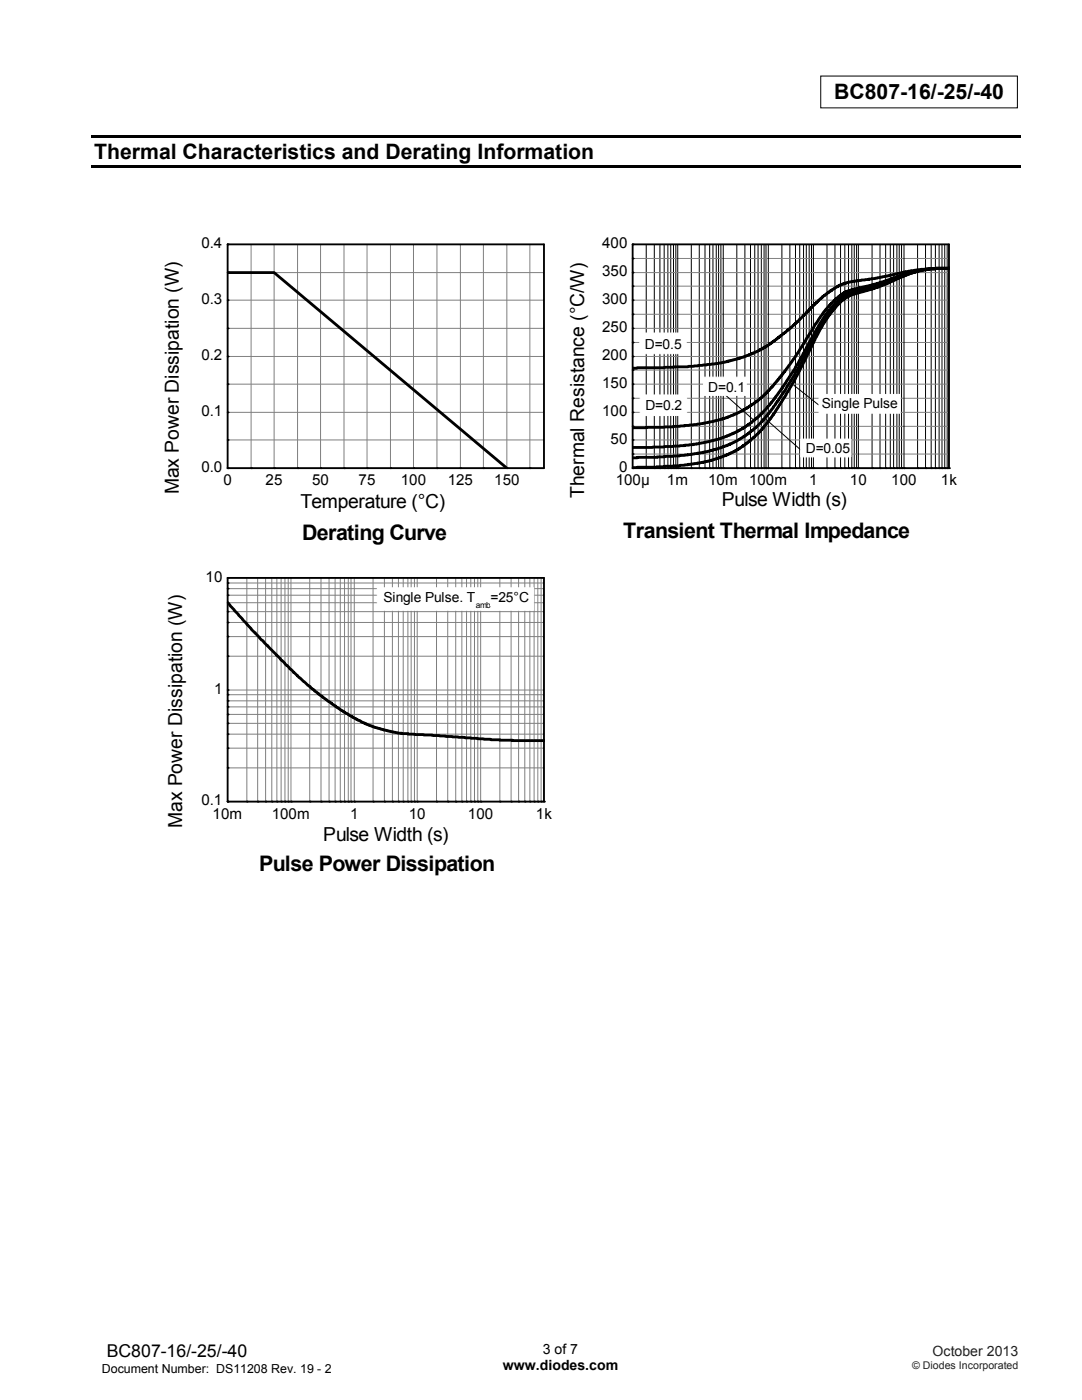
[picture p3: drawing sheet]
<svg xmlns="http://www.w3.org/2000/svg" width="216mm" height="279mm" viewBox="0 0 216 279" stroke-linecap="round" stroke-linejoin="round" font-family="sans-serif">
<g fill="none" stroke="#000" stroke-width=".2">
<path d="M163.8 15.2h39.2v6.3h-39.2zM128.9 48.8v44.6M130.6 48.8v44.6M131.7 48.8v44.6M132.5 48.8v44.6M133.3 48.8v44.6M133.8 48.8v44.6M134.4 48.8v44.6M134.9 48.8v44.6M135.2 48.8v44.6M137.9 48.8v44.6M139.5 48.8v44.6"/>
<path d="M140.7 48.8v44.6M141.6 48.8v44.6M142.3 48.8v44.6M142.9 48.8v44.6M143.4 48.8v44.6M143.8 48.8v44.6M144.3 48.8v44.6M147 48.8v44.6M148.6 48.8v44.6M149.8 48.8v44.6M150.6 48.8v44.6M151.3 48.8v44.6"/>
<path d="M151.9 48.8v44.6M152.5 48.8v44.6M152.8 48.8v44.6M153.3 48.8v44.6M156 48.8v44.6M157.6 48.8v44.6M158.7 48.8v44.6M159.6 48.8v44.6M160.3 48.8v44.6M160.9 48.8v44.6M161.5 48.8v44.6M161.9 48.8v44.6"/>
<path d="M162.3 48.8v44.6M165 48.8v44.6M166.6 48.8v44.6M167.7 48.8v44.6M168.6 48.8v44.6M169.3 48.8v44.6M170 48.8v44.6M170.5 48.8v44.6M170.9 48.8v44.6M171.3 48.8v44.6M174 48.8v44.6M175.6 48.8v44.6"/>
<path d="M176.7 48.8v44.6M177.7 48.8v44.6M178.3 48.8v44.6M179 48.8v44.6M179.4 48.8v44.6M179.9 48.8v44.6M180.4 48.8v44.6M183.1 48.8v44.6M184.7 48.8v44.6M185.8 48.8v44.6M186.6 48.8v44.6M187.4 48.8v44.6"/>
<path d="M188 48.8v44.6M188.5 48.8v44.6M189 48.8v44.6M143.5 77.7l6.7 6M158.4 76.9l4.9 3.9M152.7 83.6l7.2 6.3"/>
</g>
<g fill="#000">
<path d="M18.3 27h185.4v.5h-185.4zM18.3 33.1h185.4v.5h-185.4z"/>
<circle cx="45.4" cy="59.9" r=".19"/>
<circle cx="45.4" cy="54.4" r=".19"/>
<circle cx="45.4" cy="48.8" r=".19"/>
<circle cx="126.2" cy="59.9" r=".19"/>
<circle cx="126.2" cy="48.8" r=".19"/>
<circle cx="126.2" cy="57.1" r=".19"/>
<circle cx="126.2" cy="54.4" r=".19"/>
<circle cx="126.2" cy="51.6" r=".19"/>
<circle cx="45.4" cy="65.5" r=".19"/>
<circle cx="45.4" cy="71.1" r=".19"/>
<circle cx="45.4" cy="76.7" r=".19"/>
<circle cx="126.2" cy="76.7" r=".19"/>
<circle cx="126.2" cy="79.5" r=".19"/>
<circle cx="126.2" cy="71.1" r=".19"/>
<circle cx="126.2" cy="65.5" r=".19"/>
<circle cx="126.2" cy="73.9" r=".19"/>
<circle cx="126.2" cy="68.3" r=".19"/>
<circle cx="126.2" cy="62.7" r=".19"/>
<circle cx="45.4" cy="93.4" r=".19"/>
<circle cx="45.4" cy="87.8" r=".19"/>
<circle cx="45.4" cy="82.3" r=".19"/>
<circle cx="50.1" cy="93.4" r=".19"/>
<circle cx="54.7" cy="93.4" r=".19"/>
<circle cx="59.4" cy="93.4" r=".19"/>
<circle cx="64" cy="93.4" r=".19"/>
<circle cx="68.6" cy="93.4" r=".19"/>
<circle cx="73.2" cy="93.4" r=".19"/>
<circle cx="77.9" cy="93.4" r=".19"/>
<circle cx="82.5" cy="93.4" r=".19"/>
<circle cx="87.2" cy="93.4" r=".19"/>
<circle cx="91.9" cy="93.4" r=".19"/>
<circle cx="96.5" cy="93.4" r=".19"/>
<circle cx="101.1" cy="93.4" r=".19"/>
<circle cx="105.7" cy="93.4" r=".19"/>
<circle cx="126.2" cy="93.4" r=".19"/>
<circle cx="126.2" cy="90.6" r=".19"/>
<circle cx="126.2" cy="87.8" r=".19"/>
<circle cx="126.2" cy="85.1" r=".19"/>
<circle cx="126.2" cy="82.3" r=".19"/>
<circle cx="128.9" cy="93.4" r=".19"/>
<circle cx="130.6" cy="93.4" r=".19"/>
<circle cx="131.7" cy="93.4" r=".19"/>
<circle cx="132.5" cy="93.4" r=".19"/>
<circle cx="133.3" cy="93.4" r=".19"/>
<circle cx="133.8" cy="93.4" r=".19"/>
<circle cx="134.4" cy="93.4" r=".19"/>
<circle cx="134.9" cy="93.4" r=".19"/>
<circle cx="135.2" cy="93.4" r=".19"/>
<circle cx="137.9" cy="93.4" r=".19"/>
<circle cx="139.5" cy="93.4" r=".19"/>
<circle cx="140.7" cy="93.4" r=".19"/>
<circle cx="141.6" cy="93.4" r=".19"/>
<circle cx="142.3" cy="93.4" r=".19"/>
<circle cx="142.9" cy="93.4" r=".19"/>
<circle cx="143.4" cy="93.4" r=".19"/>
<circle cx="143.8" cy="93.4" r=".19"/>
<circle cx="144.3" cy="93.4" r=".19"/>
<circle cx="147" cy="93.4" r=".19"/>
<circle cx="148.6" cy="93.4" r=".19"/>
<circle cx="149.8" cy="93.4" r=".19"/>
<circle cx="150.6" cy="93.4" r=".19"/>
<circle cx="151.3" cy="93.4" r=".19"/>
<circle cx="151.9" cy="93.4" r=".19"/>
<circle cx="152.5" cy="93.4" r=".19"/>
<circle cx="152.8" cy="93.4" r=".19"/>
<circle cx="153.3" cy="93.4" r=".19"/>
<circle cx="156" cy="93.4" r=".19"/>
<circle cx="157.6" cy="93.4" r=".19"/>
<circle cx="158.7" cy="93.4" r=".19"/>
<circle cx="159.6" cy="93.4" r=".19"/>
<circle cx="160.3" cy="93.4" r=".19"/>
<circle cx="160.9" cy="93.4" r=".19"/>
<circle cx="161.5" cy="93.4" r=".19"/>
<circle cx="161.9" cy="93.4" r=".19"/>
<circle cx="162.3" cy="93.4" r=".19"/>
<circle cx="165" cy="93.4" r=".19"/>
<circle cx="166.6" cy="93.4" r=".19"/>
<circle cx="167.7" cy="93.4" r=".19"/>
<circle cx="168.6" cy="93.4" r=".19"/>
<circle cx="169.3" cy="93.4" r=".19"/>
<circle cx="170" cy="93.4" r=".19"/>
<circle cx="170.5" cy="93.4" r=".19"/>
<circle cx="170.9" cy="93.4" r=".19"/>
<circle cx="171.3" cy="93.4" r=".19"/>
<circle cx="174" cy="93.4" r=".19"/>
<circle cx="175.6" cy="93.4" r=".19"/>
<circle cx="176.7" cy="93.4" r=".19"/>
<circle cx="177.7" cy="93.4" r=".19"/>
<circle cx="178.3" cy="93.4" r=".19"/>
<circle cx="179" cy="93.4" r=".19"/>
<circle cx="179.4" cy="93.4" r=".19"/>
<circle cx="179.9" cy="93.4" r=".19"/>
<circle cx="180.4" cy="93.4" r=".19"/>
<circle cx="183.1" cy="93.4" r=".19"/>
<circle cx="184.7" cy="93.4" r=".19"/>
<circle cx="185.8" cy="93.4" r=".19"/>
<circle cx="186.6" cy="93.4" r=".19"/>
<circle cx="187.4" cy="93.4" r=".19"/>
<circle cx="188" cy="93.4" r=".19"/>
<circle cx="188.5" cy="93.4" r=".19"/>
<circle cx="189" cy="93.4" r=".19"/>
<circle cx="189.4" cy="93.4" r=".19"/>
</g>
<g fill="none" stroke="#808080" stroke-width=".2">
<path d="M45.4 59.9h63.1M45.4 54.4h63.1M50.1 48.8v44.6M54.7 48.8v44.6M59.4 48.8v44.6M64 48.8v44.6M68.6 48.8v44.6M73.2 48.8v44.6M77.9 48.8v44.6M82.5 48.8v44.6M87.2 48.8v44.6M91.9 48.8v44.6"/>
<path d="M96.5 48.8v44.6M101.1 48.8v44.6M105.7 48.8v44.6M126.2 54.4h63.2M126.2 59.9h63.2M126.2 57.1h63.2M126.2 51.6h63.2M45.4 71.1h63.1M45.4 76.7h63.1M45.4 65.5h63.1M126.2 76.7h63.2M126.2 65.5h63.2"/>
<path d="M126.2 71.1h63.2M126.2 79.5h63.2M126.2 73.9h63.2M126.2 68.3h63.2M126.2 62.7h63.2M45.4 82.3h63.1M45.4 87.8h63.1M126.2 87.8h63.2M126.2 82.3h63.2M126.2 90.6h63.2M126.2 85.1h63.2M45.4 118.8h63.1"/>
<path d="M45.4 117.5h63.1M45.4 116.4h63.1M49.3 115.3v44.7M51.4 115.3v44.7M53 115.3v44.7M54.2 115.3v44.7M55.2 115.3v44.7M56.1 115.3v44.7M56.9 115.3v44.7M57.5 115.3v44.7M58.1 115.3v44.7M61.8 115.3v44.7"/>
<path d="M64.1 115.3v44.7M65.7 115.3v44.7M66.9 115.3v44.7M67.9 115.3v44.7M68.7 115.3v44.7M69.5 115.3v44.7M70 115.3v44.7M70.7 115.3v44.7M74.4 115.3v44.7M76.7 115.3v44.7M78.3 115.3v44.7M79.5 115.3v44.7"/>
<path d="M80.5 115.3v44.7M81.4 115.3v44.7M82 115.3v44.7M82.7 115.3v44.7M83.2 115.3v44.7M87.1 115.3v44.7M89.3 115.3v44.7M90.9 115.3v44.7M92.2 115.3v44.7M93.1 115.3v44.7M93.9 115.3v44.7M94.7 115.3v44.7"/>
<path d="M95.3 115.3v44.7M95.9 115.3v44.7M99.7 115.3v44.7M102 115.3v44.7M103.5 115.3v44.7M104.7 115.3v44.7M105.7 115.3v44.7M106.6 115.3v44.7M107.3 115.3v44.7M108 115.3v44.7M45.4 137.7h63.1M45.4 139.9h63.1"/>
<path d="M45.4 138.6h63.1M45.4 131h63.1M45.4 127h63.1M45.4 124.2h63.1M45.4 122.1h63.1M45.4 120.3h63.1M45.4 153.2h63.1M45.4 149.3h63.1M45.4 146.5h63.1M45.4 144.4h63.1M45.4 142.6h63.1M45.4 141.1h63.1"/>
</g>
<path d="M45.4 54.4h9.3l46.4 39M189.5 53.6h-4.5l-2.5 .3-7.9 1.7-4.1 .5v.1l-1.4 .1-1.4 .5-1.8 1v.2h-.2l-1.5 1.2-5.7 5.7-4 3.2-2.6 1.6-1.8 .8-.2 .2-2.3 .8-4.3 1.1-6 .6-11.1 .3M189.5 53.6h-4.2v.1h-.8l-2 .4-3.3 1-3.5 1.4-5.9 1.3-.8 .3-1.2 .7-1.3 1.1-2.1 2.4-.3 .5-1.4 1.9-1.2 2.1-.6 .8-.1 .4-2.2 3.3-4.4 5.7-1.4 1.5-1.5 1.4-2.2 1.5-1.6 .9-3.5 1.4-4.9 1-4.8 .5-8.1 .2M189.5 53.6h-4.2v.1h-.8l-1.8 .4-7.4 2.8-1.8 .5v.1l-3.5 .8-1.7 .8-2 1.8-2.1 2.7-2.2 3.7-.1 .4-.4 .5-.2 .7-.4 .5-.1 .3-2.1 3.5-.1 .4-4.3 6.3-2.9 3.2-1.5 1.2-2.4 1.6-2 1-2.3 .8-3.8 .9h-1.1v.2l-5.8 .4-6.3 .1M189.5 53.6h-3.9l-2.5 .5v.1h-.4l-2 .7-6.5 2.6-4.5 1.1-1.5 .8-1.6 1.5-2.4 3.3-2.2 3.9-1.2 2.6-2.2 4-4.4 6.7-1.8 2.4-1.7 1.7-3 2.1-2.6 1.3-2.2 .8-2.6 .5v.1l-4.7 .7-9.4 .4M189.5 53.6h-3.9l-2.9 .6-2.6 .9-4.8 2.2-6 1.8-1.5 1-1.7 1.9-1.9 2.8-5.6 10.9-4.3 7.1-3 3.8-2 1.7-2 1.4-3.6 1.7-2.6 .7-.8 .1v.1l-4.7 .7-4.5 .2-4.9 .1M45.4 120.3l6.8 7.4 6.3 6.5 2.9 2.6 3 2.4 2.9 2.1 3 1.8 2.6 1.3 3.6 1.3 3.7 .7 6.1 .3 11.7 .9 4.3 .2h6.4" fill="none" stroke="#000" stroke-width=".56"/>
<path d="M45.4 48.8h63.1v44.6h-63.1zM126.2 48.8h63.2v44.6h-63.2z" fill="none" stroke="#000" stroke-width=".37"/>
<path d="M127.7 66.5h9.2v4.1h-9.2z" fill-rule="evenodd" fill="#fff" stroke="#fff" stroke-width=".2"/>
<path d="M128.7 67.1h7.3v3.1h-7.3z" fill="#fff"/>
<path d="M127.7 78.8h9.3v4.1h-9.3z" fill-rule="evenodd" fill="#fff" stroke="#fff" stroke-width=".2"/>
<path d="M128.8 79.4h7.3v3.1h-7.3z" fill="#fff"/>
<path d="M140.4 75.3h8.5v3.6h-8.5z" fill-rule="evenodd" fill="#fff" stroke="#fff" stroke-width=".2"/>
<path d="M141.3 75.8h7.4v3.1h-7.4z" fill="#fff"/>
<path d="M163.4 78.7h16.2v3.8h-16.2z" fill-rule="evenodd" fill="#fff" stroke="#fff" stroke-width=".2"/>
<path d="M164 79h15.2v3.1h-15.2z" fill="#fff"/>
<path d="M159.8 87.6h10v3.6h-10z" fill-rule="evenodd" fill="#fff" stroke="#fff" stroke-width=".2"/>
<path d="M160.8 87.9h8.8v3.1h-8.8z" fill="#fff"/>
<g fill="#000">
<circle cx="45.4" cy="118.8" r=".19"/>
<circle cx="45.4" cy="115.3" r=".19"/>
<circle cx="45.4" cy="117.5" r=".19"/>
<circle cx="45.4" cy="116.4" r=".19"/>
<circle cx="45.4" cy="124.2" r=".19"/>
<circle cx="45.4" cy="122.1" r=".19"/>
<circle cx="45.4" cy="120.3" r=".19"/>
<circle cx="45.4" cy="139.9" r=".19"/>
<circle cx="45.4" cy="138.6" r=".19"/>
<circle cx="45.4" cy="137.7" r=".19"/>
<circle cx="45.4" cy="131" r=".19"/>
<circle cx="45.4" cy="127" r=".19"/>
<circle cx="45.4" cy="160" r=".19"/>
<circle cx="45.4" cy="149.3" r=".19"/>
<circle cx="45.4" cy="146.5" r=".19"/>
<circle cx="45.4" cy="142.6" r=".19"/>
<circle cx="45.4" cy="141.1" r=".19"/>
<circle cx="45.4" cy="153.2" r=".19"/>
<circle cx="45.4" cy="144.4" r=".19"/>
<circle cx="49.3" cy="160" r=".19"/>
<circle cx="51.4" cy="160" r=".19"/>
<circle cx="53" cy="160" r=".19"/>
<circle cx="54.2" cy="160" r=".19"/>
<circle cx="55.2" cy="160" r=".19"/>
<circle cx="56.1" cy="160" r=".19"/>
<circle cx="56.9" cy="160" r=".19"/>
<circle cx="57.5" cy="160" r=".19"/>
<circle cx="58.1" cy="160" r=".19"/>
<circle cx="61.8" cy="160" r=".19"/>
<circle cx="64.1" cy="160" r=".19"/>
<circle cx="65.7" cy="160" r=".19"/>
<circle cx="66.9" cy="160" r=".19"/>
<circle cx="67.9" cy="160" r=".19"/>
<circle cx="68.7" cy="160" r=".19"/>
<circle cx="69.5" cy="160" r=".19"/>
<circle cx="70" cy="160" r=".19"/>
<circle cx="70.7" cy="160" r=".19"/>
<circle cx="74.4" cy="160" r=".19"/>
<circle cx="76.7" cy="160" r=".19"/>
<circle cx="78.3" cy="160" r=".19"/>
<circle cx="79.5" cy="160" r=".19"/>
<circle cx="80.5" cy="160" r=".19"/>
<circle cx="81.4" cy="160" r=".19"/>
<circle cx="82" cy="160" r=".19"/>
<circle cx="82.7" cy="160" r=".19"/>
<circle cx="83.2" cy="160" r=".19"/>
<circle cx="87.1" cy="160" r=".19"/>
<circle cx="89.3" cy="160" r=".19"/>
<circle cx="90.9" cy="160" r=".19"/>
<circle cx="92.2" cy="160" r=".19"/>
<circle cx="93.1" cy="160" r=".19"/>
<circle cx="93.9" cy="160" r=".19"/>
<circle cx="94.7" cy="160" r=".19"/>
<circle cx="95.3" cy="160" r=".19"/>
<circle cx="95.9" cy="160" r=".19"/>
<circle cx="99.7" cy="160" r=".19"/>
<circle cx="102" cy="160" r=".19"/>
<circle cx="103.5" cy="160" r=".19"/>
<circle cx="104.7" cy="160" r=".19"/>
<circle cx="105.7" cy="160" r=".19"/>
<circle cx="106.6" cy="160" r=".19"/>
<circle cx="107.3" cy="160" r=".19"/>
<circle cx="108" cy="160" r=".19"/>
<circle cx="108.5" cy="160" r=".19"/>
</g>
<path d="M45.4 115.3h63.1v44.7h-63.1z" fill="none" stroke="#000" stroke-width=".37"/>
<path d="M75.3 117.3h31.2v4.5h-31.2z" fill-rule="evenodd" fill="#fff" stroke="#fff" stroke-width=".2"/>
<g fill="#fff">
<path d="M76.5 117.7h18.5v3.1h-18.5z"/>
<path d="M95 119.8h2.9v1.9h-2.9z"/>
<path d="M97.9 117.7h7.7v3.1h-7.7z"/>
</g>
<g font-size="4.3">
<text x="60.3" y="107.8">Derating Curve</text>
<text x="124.4" y="107.3">Transient Thermal Impedance</text>
<text x="51.7" y="173.8">Pulse Power Dissipation</text>
</g>
<g font-size="4.2">
<text x="166.5" y="19.7">BC807-16/-25/-40</text>
<text x="18.8" y="31.8">Thermal Characteristics and Derating Information</text>
</g>
<g font-size="3.9">
<text x="35.7" y="98.7" transform="rotate(-90 35.7 98.7)">Max Power Dissipation (W)</text>
<text x="59.9" y="101.3">Temperature (°C)</text>
<text x="116.6" y="99.4" transform="rotate(-90 116.6 99.4)">Thermal Resistance (°C/W)</text>
<text x="144" y="101">Pulse Width (s)</text>
<text x="36.3" y="165.2" transform="rotate(-90 36.3 165.2)">Max Power Dissipation (W)</text>
<text x="64.5" y="167.9">Pulse Width (s)</text>
</g>
<text font-size="3.5" x="21.3" y="270.9">BC807-16/-25/-40</text>
<g font-size="3">
<text x="40.2" y="49.5">0.4</text>
<text x="120.2" y="49.5">400</text>
<text x="120.2" y="55.1">350</text>
<text x="40.2" y="60.7">0.3</text>
<text x="120.2" y="60.7">300</text>
<text x="40.2" y="71.9">0.2</text>
<text x="120.2" y="71.9">200</text>
<text x="120.2" y="66.3">250</text>
<text x="120.2" y="77.4">150</text>
<text x="40.2" y="83">0.1</text>
<text x="120.2" y="83">100</text>
<text x="121.8" y="88.6">50</text>
<text x="40.2" y="94.2">0.0</text>
<text x="123.5" y="94.2">0</text>
<text x="44.6" y="96.8">0</text>
<text x="53" y="96.8">25</text>
<text x="62.3" y="96.8">50</text>
<text x="71.5" y="96.8">75</text>
<text x="80" y="96.8">100</text>
<text x="89.3" y="96.8">125</text>
<text x="98.6" y="96.8">150</text>
<text x="122.9" y="96.8">100µ</text>
<text x="133.1" y="96.8">1m</text>
<text x="141.3" y="96.8">10m</text>
<text x="149.5" y="96.8">100m</text>
<text x="161.5" y="96.8">1</text>
<text x="169.6" y="96.8">10</text>
<text x="177.8" y="96.8">100</text>
<text x="187.8" y="96.8">1k</text>
<text x="41" y="116.1">10</text>
<text x="42.7" y="138.5">1</text>
<text x="40.2" y="160.7">0.1</text>
<text x="42.4" y="163.4">10m</text>
<text x="54.2" y="163.4">100m</text>
<text x="69.9" y="163.4">1</text>
<text x="81.6" y="163.4">10</text>
<text x="93.4" y="163.4">100</text>
<text x="107" y="163.4">1k</text>
</g>
<g font-size="2.8">
<text x="128.7" y="69.6">D=0.5</text>
<text x="128.8" y="81.9">D=0.2</text>
<text x="141.3" y="78.3">D=0.1</text>
<text x="164" y="81.4">Single Pulse</text>
<text x="160.8" y="90.4">D=0.05</text>
<text x="76.5" y="120.2">Single Pulse. T</text>
<text x="97.9" y="120.2">=25°C</text>
<text x="100.3" y="273.5">www.diodes.com</text>
<text x="108.3" y="270.2">3 of 7</text>
</g>
<text font-size="2.8" fill="#231f20" x="186.1" y="270.6">October 2013</text>
<text font-size="2.5" x="20.3" y="274">Document Number: DS11208 Rev. 19 - 2</text>
<text font-size="2.1" fill="#231f20" x="182" y="273.2">© Diodes Incorporated</text>
<text font-size="1.7" x="95" y="121.3">amb</text>
</svg>
